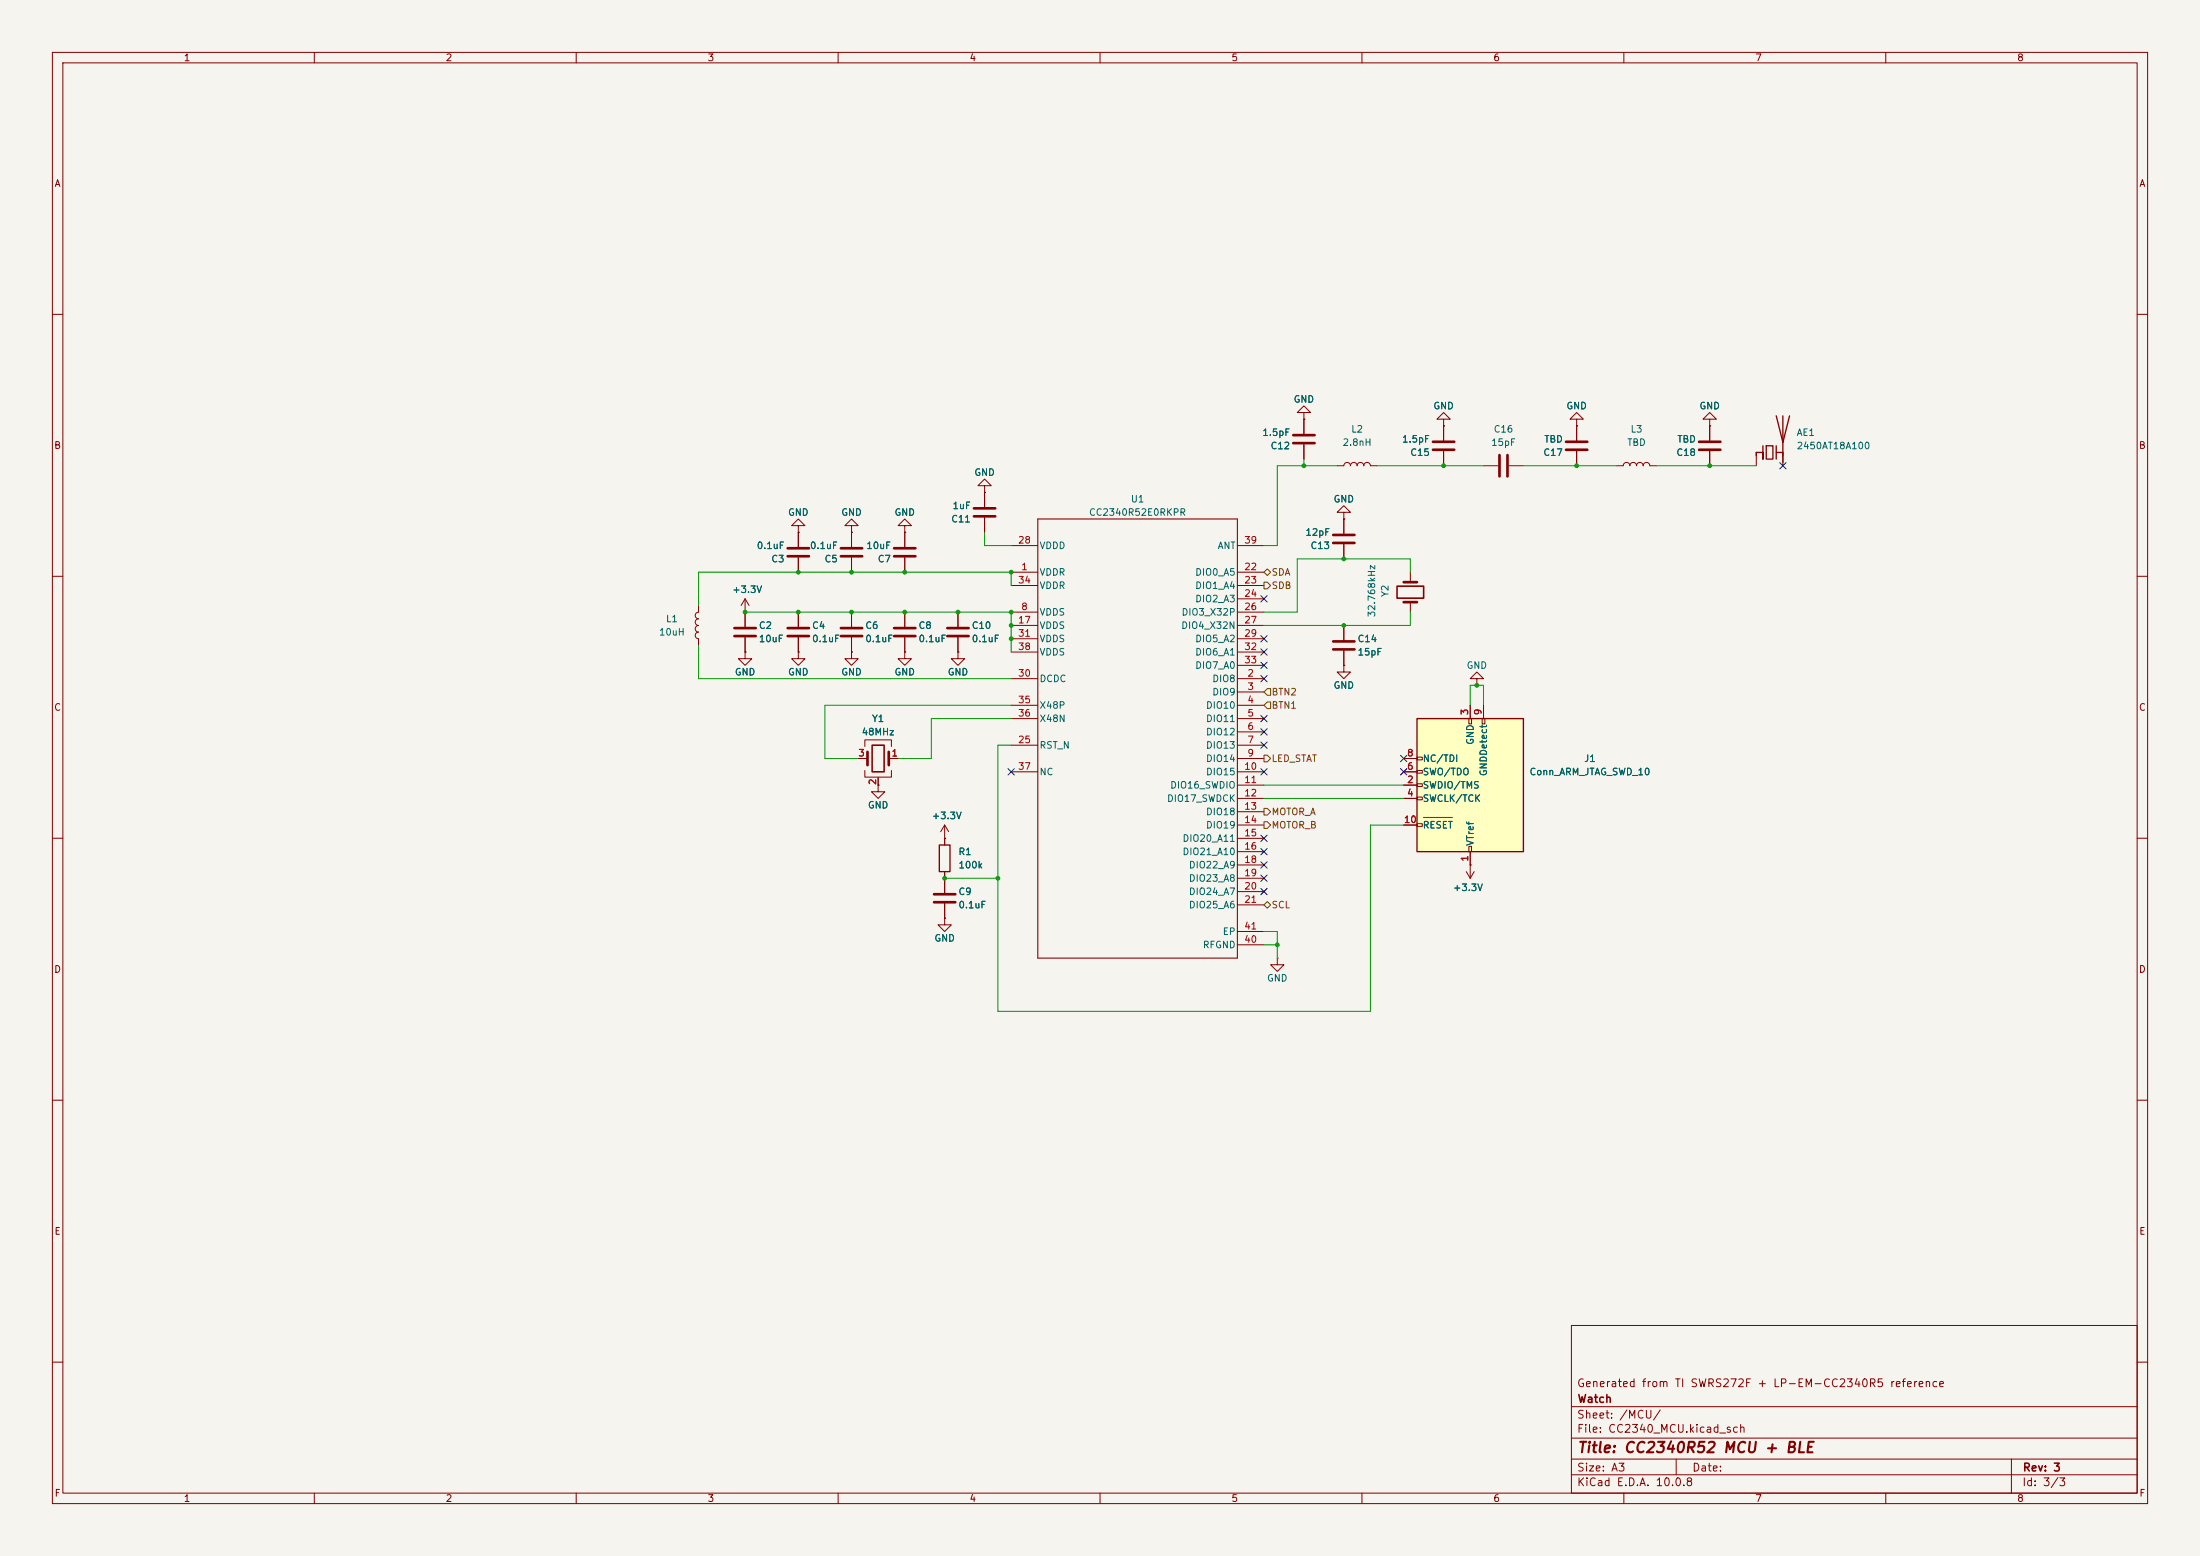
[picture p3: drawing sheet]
<svg xmlns="http://www.w3.org/2000/svg" width="420mm" height="297mm" viewBox="0 0 420 297" stroke-linecap="round" stroke-linejoin="round" font-family="sans-serif">
<path d="M0 0h420v297h-420z" fill="#f5f4ef" stroke="#f5f4ef" stroke-width=".19"/>
<g fill="none" stroke="#840000" stroke-width=".19">
<path d="M10 10h400v277h-400zM12 12h396v273h-396zM60 10v2M110 10v2M160 10v2M210 10v2M260 10v2M310 10v2M360 10v2M10 60h2M408 60h2M10 110h2"/>
<path d="M408 110h2M10 160h2M408 160h2M10 210h2M408 210h2M300 253h108v32h-108zM10 260h2M300 278.5h108M300 274.5h108M300 268.5h108M320 278.5v3M384 278.5v6.5"/>
<path d="M408 260h2M60 285v2M110 285v2M160 285v2M210 285v2M260 285v2M300 281.5h108M310 285v2M360 285v2"/>
</g>
<path d="M270.5 137.2h20.3v25.4h-20.3z" fill="#ffffc2"/>
<path d="M339.1 79.4l1.3 5.1 1.2-5.1M340.4 79.4v8.9M336.5 85.1v2.5v-1.2h-1.2v.6M337.2 85.1h1.3v2.5h-1.3zM339.1 86.4h1.3M339.1 85.1v2.5M270.5 137.2h20.3v25.4h-20.3zM179.3 161.3h2.1v5.1h-2.1z" fill="none" stroke="#840000" stroke-width=".25"/>
<g fill="none" stroke="#840000" stroke-width=".19">
<path d="M248.9 78.7h1.3l-1.3-1.2-1.3 1.2h1.3v1.3M188 92.7h1.2l-1.2-1.3-1.3 1.3h1.3v1.3M188 94h.1M188 94v2.8M188 98.8v2.8M248.9 80h.1M248.9 80v2.8M248.9 84.8v2.8M255.3 88.9h1.2a.64 .64 0 0 1 .7-.6 .64 .64 0 0 1 .6 .6 .64 .64 0 0 1 .6-.6 .64 .64 0 0 1 .7 .6 .64 .64 0 0 1 .6-.6 .64 .64 0 0 1 .6 .6 .64 .64 0 0 1 .7-.6 .64 .64 0 0 1 .6 .6h1.3M256.5 97.8h1.3l-1.3-1.3-1.2 1.3h1.2v1.3M256.5 99.1h.1M256.5 99.1v2.8"/>
<path d="M275.6 80h1.3l-1.3-1.3-1.3 1.3h1.3v1.3M275.6 81.3h.1M275.6 81.3v2.8M275.6 86.1v2.8M283.2 88.9h2.8M288 88.9h2.8M301 80h1.3l-1.3-1.3-1.3 1.3h1.3v1.3M301 81.3h.1M301 81.3v2.8M301 86.1v2.8M308.6 88.9h1.3a.64 .64 0 0 1 .6-.6 .64 .64 0 0 1 .6 .6 .64 .64 0 0 1 .7-.6 .64 .64 0 0 1 .6 .6 .64 .64 0 0 1 .7-.6 .64 .64 0 0 1 .6 .6 .64 .64 0 0 1 .6-.6 .64 .64 0 0 1 .7 .6h1.2M326.4 80h1.3l-1.3-1.3-1.3 1.3h1.3v1.3"/>
<path d="M326.4 81.3h.1M326.4 81.3v2.8M326.4 86.1v2.8M335.3 86.4v2.5M340.4 86.4v2.5M133.3 119.4a.64 .64 0 0 0-.6 .6 .64 .64 0 0 0 .6 .7 .63 .63 0 0 0-.6 .6 .63 .63 0 0 0 .6 .6v1.3M133.3 115.6v1.2a.64 .64 0 0 0-.6 .7 .64 .64 0 0 0 .6 .6 .63 .63 0 0 0-.6 .6 .63 .63 0 0 0 .6 .7M142.2 116.8h.1M142.2 114.3v5.3M142.2 114.3l-.7 1.3M142.2 114.3l.8 1.3M152.4 100.3h1.3l-1.3-1.2-1.3 1.2h1.3v1.3"/>
<path d="M152.4 101.6h.1M152.4 101.6v2.8M152.4 106.4v2.8M152.4 116.8v2.8M162.6 100.3h1.2l-1.2-1.2-1.3 1.2h1.3v1.3M162.6 101.6h.1M162.6 101.6v2.8M162.6 106.4v2.8M162.6 116.8v2.8M172.7 100.3h1.3l-1.3-1.2-1.3 1.2h1.3v1.3M172.7 101.6h.1M172.7 101.6v2.8"/>
<path d="M172.7 106.4v2.8M172.7 116.8v2.8M182.9 116.8v2.8M193 109.2h5.1M193 116.8h5.1M193 119.4h5.1M193 111.8h5.1M193 104.1h5.1M236.2 109.2h5.1M236.2 116.8h5.1M236.2 119.4h5.1M236.2 111.8h5.1"/>
<path d="M236.2 114.3h5.1M236.2 104.1h5.1M256.5 103.9v2.8M256.5 119.4v2.8M269.2 109.2v1.9M269.2 114.9v1.9M142.2 124.5v1.2h1.3l-1.3 1.3-1.2-1.3h1.2M142.2 124.5h.1M142.2 121.7v2.8M152.4 124.5v1.2h1.3l-1.3 1.3-1.3-1.3h1.3M152.4 124.5h.1M152.4 121.7v2.8"/>
<path d="M162.6 124.5v1.2h1.2l-1.2 1.3-1.3-1.3h1.3M162.6 124.5h.1M162.6 121.7v2.8M172.7 124.5v1.2h1.3l-1.3 1.3-1.3-1.3h1.3M172.7 124.5h.1M172.7 121.7v2.8M182.9 124.5v1.2h1.2l-1.2 1.3-1.3-1.3h1.3M182.9 124.5h.1M182.9 121.7v2.8M193 129.5h5.1M193 134.6h5.1M193 137.2h5.1"/>
<path d="M193 121.9h5.1M193 124.5h5.1M236.2 129.5h5.1M236.2 132.1h5.1M236.2 134.6h5.1M236.2 137.2h5.1M236.2 139.7h5.1M236.2 121.9h5.1M236.2 124.5h5.1M236.2 127h5.1M256.5 127v1.3h1.3l-1.3 1.2-1.2-1.2h1.2M256.5 127h.1"/>
<path d="M256.5 124.2v2.8M280.4 137.2h.5v1h-.5zM280.7 134.6v2.6M281.9 129.5h1.3l-1.3-1.2-1.2 1.2h1.2v1.3M281.9 130.8h.1M283 137.2h.5v1h-.5zM283.2 134.6v2.6M163.8 144.8h1.8M165.1 142.5v-1.3h5.1v1.3M165.1 147.1v1.2h5.1v-1.2M167.6 149.9v1.2h1.3l-1.3 1.3-1.2-1.3h1.2M167.6 149.9h.1"/>
<path d="M167.6 148.3v1.6M169.7 144.8h1.7M180.3 157.5l-.7 1.3M180.3 157.5l.8 1.3M180.3 157.5v3.8M193 147.3h5.1M193 142.2h5.1M236.2 149.9h5.1M236.2 152.4h5.1M236.2 147.3h5.1M236.2 144.8h5.1M236.2 157.5h5.1"/>
<path d="M236.2 142.2h5.1M236.2 154.9h5.1M268 149.9h2.5M268 152.4h2.5M268 147.3h2.5M268 144.8h2.5M268 157.5h2.5M270.5 152.1h1v.6h-1zM270.5 157.2h1v.5h-1zM270.5 149.6h1v.5h-1zM270.5 147.1h1v.5h-1zM270.5 144.5h1v.5h-1z"/>
<path d="M180.3 160h.1M180.3 175.3v1.2h1.3l-1.3 1.3-1.2-1.3h1.2M180.3 175.3h.1M180.3 166.4v4M180.3 172.5v2.8M236.2 160h5.1M236.2 162.6h5.1M236.2 165.1h5.1M236.2 167.6h5.1M236.2 170.2h5.1M236.2 172.7h5.1M236.2 177.8h5.1"/>
<path d="M279.9 166.4l.8 1.2M280.4 161.5h.5v1.1h-.5zM280.7 165.1h.1M280.7 162.6v5M281.4 166.4l-.7 1.2M236.2 180.3h5.1M243.8 182.9v1.3h1.3l-1.3 1.2-1.2-1.2h1.2M243.8 182.9h.1"/>
</g>
<path d="M271.8 156h5.4" fill="none" stroke="#006464" stroke-width=".19"/>
<g fill="none" stroke="#840000" stroke-width=".51">
<path d="M185.9 98.6h4.1M185.9 97h4.1M246.9 84.6h4.1M246.9 83.1h4.1M273.6 85.9h4M273.6 84.3h4M286.3 86.9v4M287.8 86.9v4M299 85.9h4M299 84.3h4M324.4 85.9h4M324.4 84.3h4"/>
<path d="M140.2 119.9h4.1M150.4 119.9h4M150.4 106.2h4M150.4 104.6h4M160.5 119.9h4.1M160.5 106.2h4.1M160.5 104.6h4.1M170.7 119.9h4.1M170.7 106.2h4.1M170.7 104.6h4.1M180.8 119.9h4.1M254.5 103.6h4.1"/>
<path d="M254.5 102.1h4.1M268 111.1h2.5M268 114.9h2.5M140.2 121.4h4.1M150.4 121.4h4M160.5 121.4h4.1M170.7 121.4h4.1M180.8 121.4h4.1M254.5 122.4h4.1M254.5 124h4.1M165.6 143.5v2.6M169.7 143.5v2.6"/>
<path d="M178.3 170.7h4.1M178.3 172.2h4.1"/>
</g>
<path d="M266.7 111.9h5.1v2.3h-5.1zM166.5 142.2h2.3v5.1h-2.3z" fill="none" stroke="#840000" stroke-width=".3"/>
<path d="M198.1 99.1h38.1v83.8h-38.1z" fill="none" stroke="#840000" stroke-width=".2"/>
<path d="M241.3 109.2l.6-.6 .7 .6-.7 .7zM241.3 111.1h.6l.7 .7-.7 .6h-.6zM241.9 134h.7v1.3h-.7l-.6-.7zM241.9 131.4h.7v1.3h-.7l-.6-.6zM241.3 144.1h.6l.7 .7-.7 .6h-.6zM241.3 156.8h.6l.7 .7-.7 .6h-.6zM241.3 154.3h.6l.7 .6-.7 .7h-.6zM241.3 172.7l.6-.6 .7 .6-.7 .7z" fill="none" stroke="#725600" stroke-width=".19"/>
<g fill="none" stroke="#009600" stroke-width=".19">
<path d="M248.9 87.6v1.3M255.3 88.9h-11.5v15.2h-2.5M262.9 88.9h20.3M290.8 88.9h17.8M316.2 88.9h19.1M142.2 116.8h50.8v7.7M188 101.6v2.5h5M193 111.8v-2.6h-59.7v6.4M269.2 109.2v-2.5h-21.6v10.1h-6.3M269.2 116.8v2.6h-27.9M133.3 123.2v6.3h59.7M193 134.6h-35.5v10.2h6.3"/>
<path d="M193 137.2h-15.2v7.6h-6.4M280.7 134.6v-3.8h2.5v3.8M193 142.2h-2.5v50.8h71.1v-35.5h6.4M241.3 152.4h26.7M241.3 149.9h26.7M180.3 167.6h10.2M241.3 177.8h2.5v5.1M241.3 180.3h2.5"/>
</g>
<g fill="none" stroke="#000084" stroke-width=".19">
<path d="M339.8 88.3l1.2 1.2M341 88.3l-1.2 1.2M240.7 113.7l1.2 1.2M241.9 113.7l-1.2 1.2M240.7 126.4l1.2 1.2M240.7 123.9l1.2 1.2M240.7 121.3l1.2 1.2M240.7 128.9l1.2 1.2M240.7 139.1l1.2 1.2M240.7 136.6l1.2 1.2M241.9 126.4l-1.2 1.2M241.9 123.9l-1.2 1.2"/>
<path d="M241.9 121.3l-1.2 1.2M241.9 128.9l-1.2 1.2M241.9 139.1l-1.2 1.2M241.9 136.6l-1.2 1.2M192.4 146.7l1.2 1.2M193.6 146.7l-1.2 1.2M240.7 141.6l1.2 1.2M240.7 146.7l1.2 1.2M240.7 159.4l1.2 1.2M241.9 141.6l-1.2 1.2M241.9 146.7l-1.2 1.2M241.9 159.4l-1.2 1.2"/>
<path d="M267.4 146.7l1.2 1.2M267.4 144.2l1.2 1.2M268.6 146.7l-1.2 1.2M268.6 144.2l-1.2 1.2M240.7 162l1.2 1.2M240.7 167l1.2 1.2M240.7 169.6l1.2 1.2M240.7 164.5l1.2 1.2M241.9 162l-1.2 1.2M241.9 167l-1.2 1.2M241.9 169.6l-1.2 1.2M241.9 164.5l-1.2 1.2"/>
</g>
<g fill="#009600">
<circle cx="281.9" cy="130.8" r=".46"/>
<circle cx="152.4" cy="116.8" r=".46"/>
<circle cx="152.4" cy="109.2" r=".46"/>
<circle cx="182.9" cy="116.8" r=".46"/>
<circle cx="193" cy="119.4" r=".46"/>
<circle cx="193" cy="116.8" r=".46"/>
<circle cx="275.6" cy="88.9" r=".46"/>
<circle cx="256.5" cy="119.4" r=".46"/>
<circle cx="256.5" cy="106.7" r=".46"/>
<circle cx="301" cy="88.9" r=".46"/>
<circle cx="326.4" cy="88.9" r=".46"/>
<circle cx="172.7" cy="109.2" r=".46"/>
<circle cx="162.6" cy="109.2" r=".46"/>
<circle cx="162.6" cy="116.8" r=".46"/>
<circle cx="172.7" cy="116.8" r=".46"/>
<circle cx="193" cy="121.9" r=".46"/>
<circle cx="190.5" cy="167.6" r=".46"/>
<circle cx="180.3" cy="167.6" r=".46"/>
<circle cx="142.2" cy="116.8" r=".46"/>
<circle cx="243.8" cy="180.3" r=".46"/>
<circle cx="248.9" cy="88.9" r=".46"/>
<circle cx="193" cy="109.2" r=".46"/>
</g>
<text font-size="2" fill="#840000" x="301" y="277.8">Title: CC2340R52 MCU + BLE</text>
<g font-size="1.5" fill="#840000">
<text x="300.9" y="265.1">Generated from TI SWRS272F + LP-EM-CC2340R5 reference</text>
<text x="301" y="268.1">Watch</text>
<text x="300.9" y="273.8">File: CC2340_MCU.kicad_sch</text>
<text x="300.9" y="271.1">Sheet: /MCU/</text>
<text x="300.9" y="281.2">Size: A3</text>
<text x="322.9" y="281.2">Date:</text>
<text x="386" y="281.2">Rev: 3</text>
<text x="300.9" y="284">KiCad E.D.A. 10.0.8</text>
<text x="385.9" y="284">Id: 3/3</text>
</g>
<g font-size="1.3" fill="#840000">
<text x="35" y="12">1</text>
<text x="85" y="12">2</text>
<text x="135" y="12">3</text>
<text x="185" y="12">4</text>
<text x="235" y="12">5</text>
<text x="285" y="12">6</text>
<text x="335" y="12">7</text>
<text x="385" y="12">8</text>
<text x="10.3" y="36">A</text>
<text x="408.3" y="36">A</text>
<text x="10.2" y="86">B</text>
<text x="408.2" y="86">B</text>
<text x="10.2" y="136">C</text>
<text x="408.2" y="136">C</text>
<text x="10.2" y="186">D</text>
<text x="408.2" y="186">D</text>
<text x="10.3" y="236">E</text>
<text x="408.3" y="236">E</text>
<text x="10.3" y="286">F</text>
<text x="35" y="287">1</text>
<text x="85" y="287">2</text>
<text x="135" y="287">3</text>
<text x="185" y="287">4</text>
<text x="235" y="287">5</text>
<text x="285" y="287">6</text>
<text x="335" y="287">7</text>
<text x="385" y="287">8</text>
<text x="408.3" y="286">F</text>
</g>
<g font-size="1.3" fill="#006464">
<text x="246.9" y="77.2">GND</text>
<text x="240.9" y="83.5">1.5pF</text>
<text x="257.8" y="82.9">L2</text>
<text x="273.5" y="78.4">GND</text>
<text x="285" y="82.9">C16</text>
<text x="298.9" y="78.4">GND</text>
<text x="311.2" y="82.9">L3</text>
<text x="324.3" y="78.4">GND</text>
<text x="342.9" y="83.5">AE1</text>
<text x="242.5" y="86.1">C12</text>
<text x="256.2" y="85.4">2.8nH</text>
<text x="267.6" y="84.8">1.5pF</text>
<text x="269.1" y="87.3">C15</text>
<text x="284.6" y="85.4">15pF</text>
<text x="294.5" y="87.3">C17</text>
<text x="294.7" y="84.8">TBD</text>
<text x="310.5" y="85.4">TBD</text>
<text x="319.9" y="87.3">C18</text>
<text x="320.1" y="84.8">TBD</text>
<text x="342.9" y="86.1">2450AT18A100</text>
<text x="185.9" y="91.1">GND</text>
<text x="150.3" y="98.8">GND</text>
<text x="160.5" y="98.8">GND</text>
<text x="170.7" y="98.8">GND</text>
<text x="181.5" y="100">C11</text>
<text x="181.7" y="97.5">1uF</text>
<text x="207.8" y="98.8">CC2340R52E0RKPR</text>
<text x="215.8" y="96.2">U1</text>
<text x="254.5" y="96.2">GND</text>
<text x="144.4" y="105.1">0.1uF</text>
<text x="147.1" y="107.6">C3</text>
<text x="154.5" y="105.1">0.1uF</text>
<text x="157.3" y="107.6">C5</text>
<text x="165.3" y="105.1">10uF</text>
<text x="167.5" y="107.6">C7</text>
<text x="198.3" y="105.1">VDDD</text>
<text x="232.4" y="105.1">ANT</text>
<text x="249.1" y="102.6">12pF</text>
<text x="250.1" y="105.1">C13</text>
<text x="139.7" y="113.5">+3.3V</text>
<text x="198.3" y="110.2">VDDR</text>
<text x="198.3" y="112.7">VDDR</text>
<text x="228.1" y="110.2">DIO0_A5</text>
<text x="228.1" y="112.7">DIO1_A4</text>
<text x="127" y="119.1">L1</text>
<text x="198.3" y="117.8">VDDS</text>
<text x="225.5" y="117.8">DIO3_X32P</text>
<text x="228.1" y="115.3">DIO2_A3</text>
<text x="262.8" y="117.9" transform="rotate(-90 262.8 117.9)">32.768kHz</text>
<text x="265.4" y="114.1" transform="rotate(-90 265.4 114.1)">Y2</text>
<text x="125.7" y="121.6">10uH</text>
<text x="144.8" y="120.3">C2</text>
<text x="144.8" y="122.9">10uF</text>
<text x="154.9" y="120.3">C4</text>
<text x="154.9" y="122.9">0.1uF</text>
<text x="165.1" y="120.3">C6</text>
<text x="165.1" y="122.9">0.1uF</text>
<text x="175.2" y="120.3">C8</text>
<text x="175.2" y="122.9">0.1uF</text>
<text x="185.4" y="120.3">C10</text>
<text x="185.4" y="122.9">0.1uF</text>
<text x="198.3" y="120.3">VDDS</text>
<text x="198.3" y="122.9">VDDS</text>
<text x="198.3" y="125.4">VDDS</text>
<text x="225.4" y="120.3">DIO4_X32N</text>
<text x="228.1" y="122.9">DIO5_A2</text>
<text x="228.1" y="125.4">DIO6_A1</text>
<text x="259.1" y="122.9">C14</text>
<text x="259.1" y="125.4">15pF</text>
<text x="140.2" y="129.2">GND</text>
<text x="150.3" y="129.2">GND</text>
<text x="160.5" y="129.2">GND</text>
<text x="170.7" y="129.2">GND</text>
<text x="180.8" y="129.2">GND</text>
<text x="198.3" y="130.5">DCDC</text>
<text x="228.1" y="128">DIO7_A0</text>
<text x="231.3" y="130.5">DIO8</text>
<text x="254.5" y="131.8">GND</text>
<text x="279.9" y="128">GND</text>
<text x="198.3" y="135.6">X48P</text>
<text x="230.1" y="135.6">DIO10</text>
<text x="231.3" y="133">DIO9</text>
<text x="164.4" y="140.7">48MHz</text>
<text x="166.4" y="138.1">Y1</text>
<text x="198.3" y="143.2">RST_N</text>
<text x="198.3" y="138.1">X48N</text>
<text x="230.1" y="138.1">DIO11</text>
<text x="230.1" y="140.7">DIO12</text>
<text x="230.1" y="143.2">DIO13</text>
<text x="281.6" y="142.3" transform="rotate(-90 281.6 142.3)">GND</text>
<text x="198.3" y="148.3">NC</text>
<text x="230.1" y="145.7">DIO14</text>
<text x="230.1" y="148.3">DIO15</text>
<text x="271.5" y="148.3">SWO/TDO</text>
<text x="271.5" y="145.7">NC/TDI</text>
<text x="284.2" y="148.3" transform="rotate(-90 284.2 148.3)">GNDDetect</text>
<text x="291.9" y="148.3">Conn_ARM_JTAG_SWD_10</text>
<text x="302.3" y="145.7">J1</text>
<text x="165.6" y="154.6">GND</text>
<text x="222.7" y="153.4">DIO17_SWDCK</text>
<text x="223.3" y="150.8">DIO16_SWDIO</text>
<text x="230.1" y="155.9">DIO18</text>
<text x="271.5" y="150.8">SWDIO/TMS</text>
<text x="271.5" y="153.4">SWCLK/TCK</text>
<text x="177.8" y="156.7">+3.3V</text>
<text x="225.6" y="161">DIO20_A11</text>
<text x="230.1" y="158.4">DIO19</text>
<text x="271.5" y="158.4">RESET</text>
<text x="281.6" y="161.6" transform="rotate(-90 281.6 161.6)">VTref</text>
<text x="182.9" y="163.5">R1</text>
<text x="182.9" y="166.1">100k</text>
<text x="225.6" y="163.5">DIO21_A10</text>
<text x="226.8" y="166.1">DIO22_A9</text>
<text x="182.9" y="171.1">C9</text>
<text x="182.9" y="173.7">0.1uF</text>
<text x="226.8" y="168.6">DIO23_A8</text>
<text x="226.8" y="171.1">DIO24_A7</text>
<text x="226.8" y="173.7">DIO25_A6</text>
<text x="277.3" y="170.4">+3.3V</text>
<text x="233.3" y="178.8">EP</text>
<text x="178.3" y="180">GND</text>
<text x="229.5" y="181.3">RFGND</text>
<text x="241.8" y="187.7">GND</text>
</g>
<g font-size="1.3" fill="#a90000">
<text x="194.2" y="104.1">28</text>
<text x="237.4" y="104.1">39</text>
<text x="194.2" y="111.7">34</text>
<text x="194.8" y="109.1">1</text>
<text x="237.4" y="109.1">22</text>
<text x="237.4" y="111.7">23</text>
<text x="194.2" y="119.3">17</text>
<text x="194.8" y="116.8">8</text>
<text x="237.4" y="114.2">24</text>
<text x="237.4" y="116.8">26</text>
<text x="237.4" y="119.3">27</text>
<text x="194.2" y="121.8">31</text>
<text x="194.2" y="124.4">38</text>
<text x="237.4" y="121.8">29</text>
<text x="237.4" y="124.4">32</text>
<text x="194.2" y="129.5">30</text>
<text x="237.4" y="126.9">33</text>
<text x="238" y="129.5">2</text>
<text x="238" y="132">3</text>
<text x="194.2" y="134.5">35</text>
<text x="194.2" y="137.1">36</text>
<text x="238" y="134.5">4</text>
<text x="238" y="137.1">5</text>
<text x="280.6" y="136.6" transform="rotate(-90 280.6 136.6)">3</text>
<text x="283.1" y="136.6" transform="rotate(-90 283.1 136.6)">9</text>
<text x="194.2" y="142.2">25</text>
<text x="238" y="139.6">6</text>
<text x="238" y="142.2">7</text>
<text x="163.7" y="144.7">3</text>
<text x="167.6" y="150" transform="rotate(-90 167.6 150)">2</text>
<text x="170.1" y="144.7">1</text>
<text x="194.2" y="147.2">37</text>
<text x="237.4" y="147.2">10</text>
<text x="237.4" y="149.8">11</text>
<text x="238" y="144.7">9</text>
<text x="268.5" y="149.8">2</text>
<text x="268.5" y="147.2">6</text>
<text x="268.5" y="144.7">8</text>
<text x="237.4" y="152.3">12</text>
<text x="237.4" y="154.9">13</text>
<text x="268.5" y="152.3">4</text>
<text x="237.4" y="157.4">14</text>
<text x="237.4" y="159.9">15</text>
<text x="267.9" y="157.4">10</text>
<text x="237.4" y="162.5">16</text>
<text x="237.4" y="165">18</text>
<text x="237.4" y="167.6">19</text>
<text x="280.6" y="164.6" transform="rotate(-90 280.6 164.6)">1</text>
<text x="237.4" y="170.1">20</text>
<text x="237.4" y="172.6">21</text>
<text x="237.4" y="177.7">41</text>
<text x="237.4" y="180.3">40</text>
</g>
<g font-size="1.3" fill="#725600">
<text x="242.6" y="110.2">SDA</text>
<text x="242.6" y="112.7">SDB</text>
<text x="242.6" y="135.6">BTN1</text>
<text x="242.6" y="133">BTN2</text>
<text x="242.6" y="145.7">LED_STAT</text>
<text x="242.6" y="155.9">MOTOR_A</text>
<text x="242.6" y="158.4">MOTOR_B</text>
<text x="242.6" y="173.7">SCL</text>
</g>
</svg>
